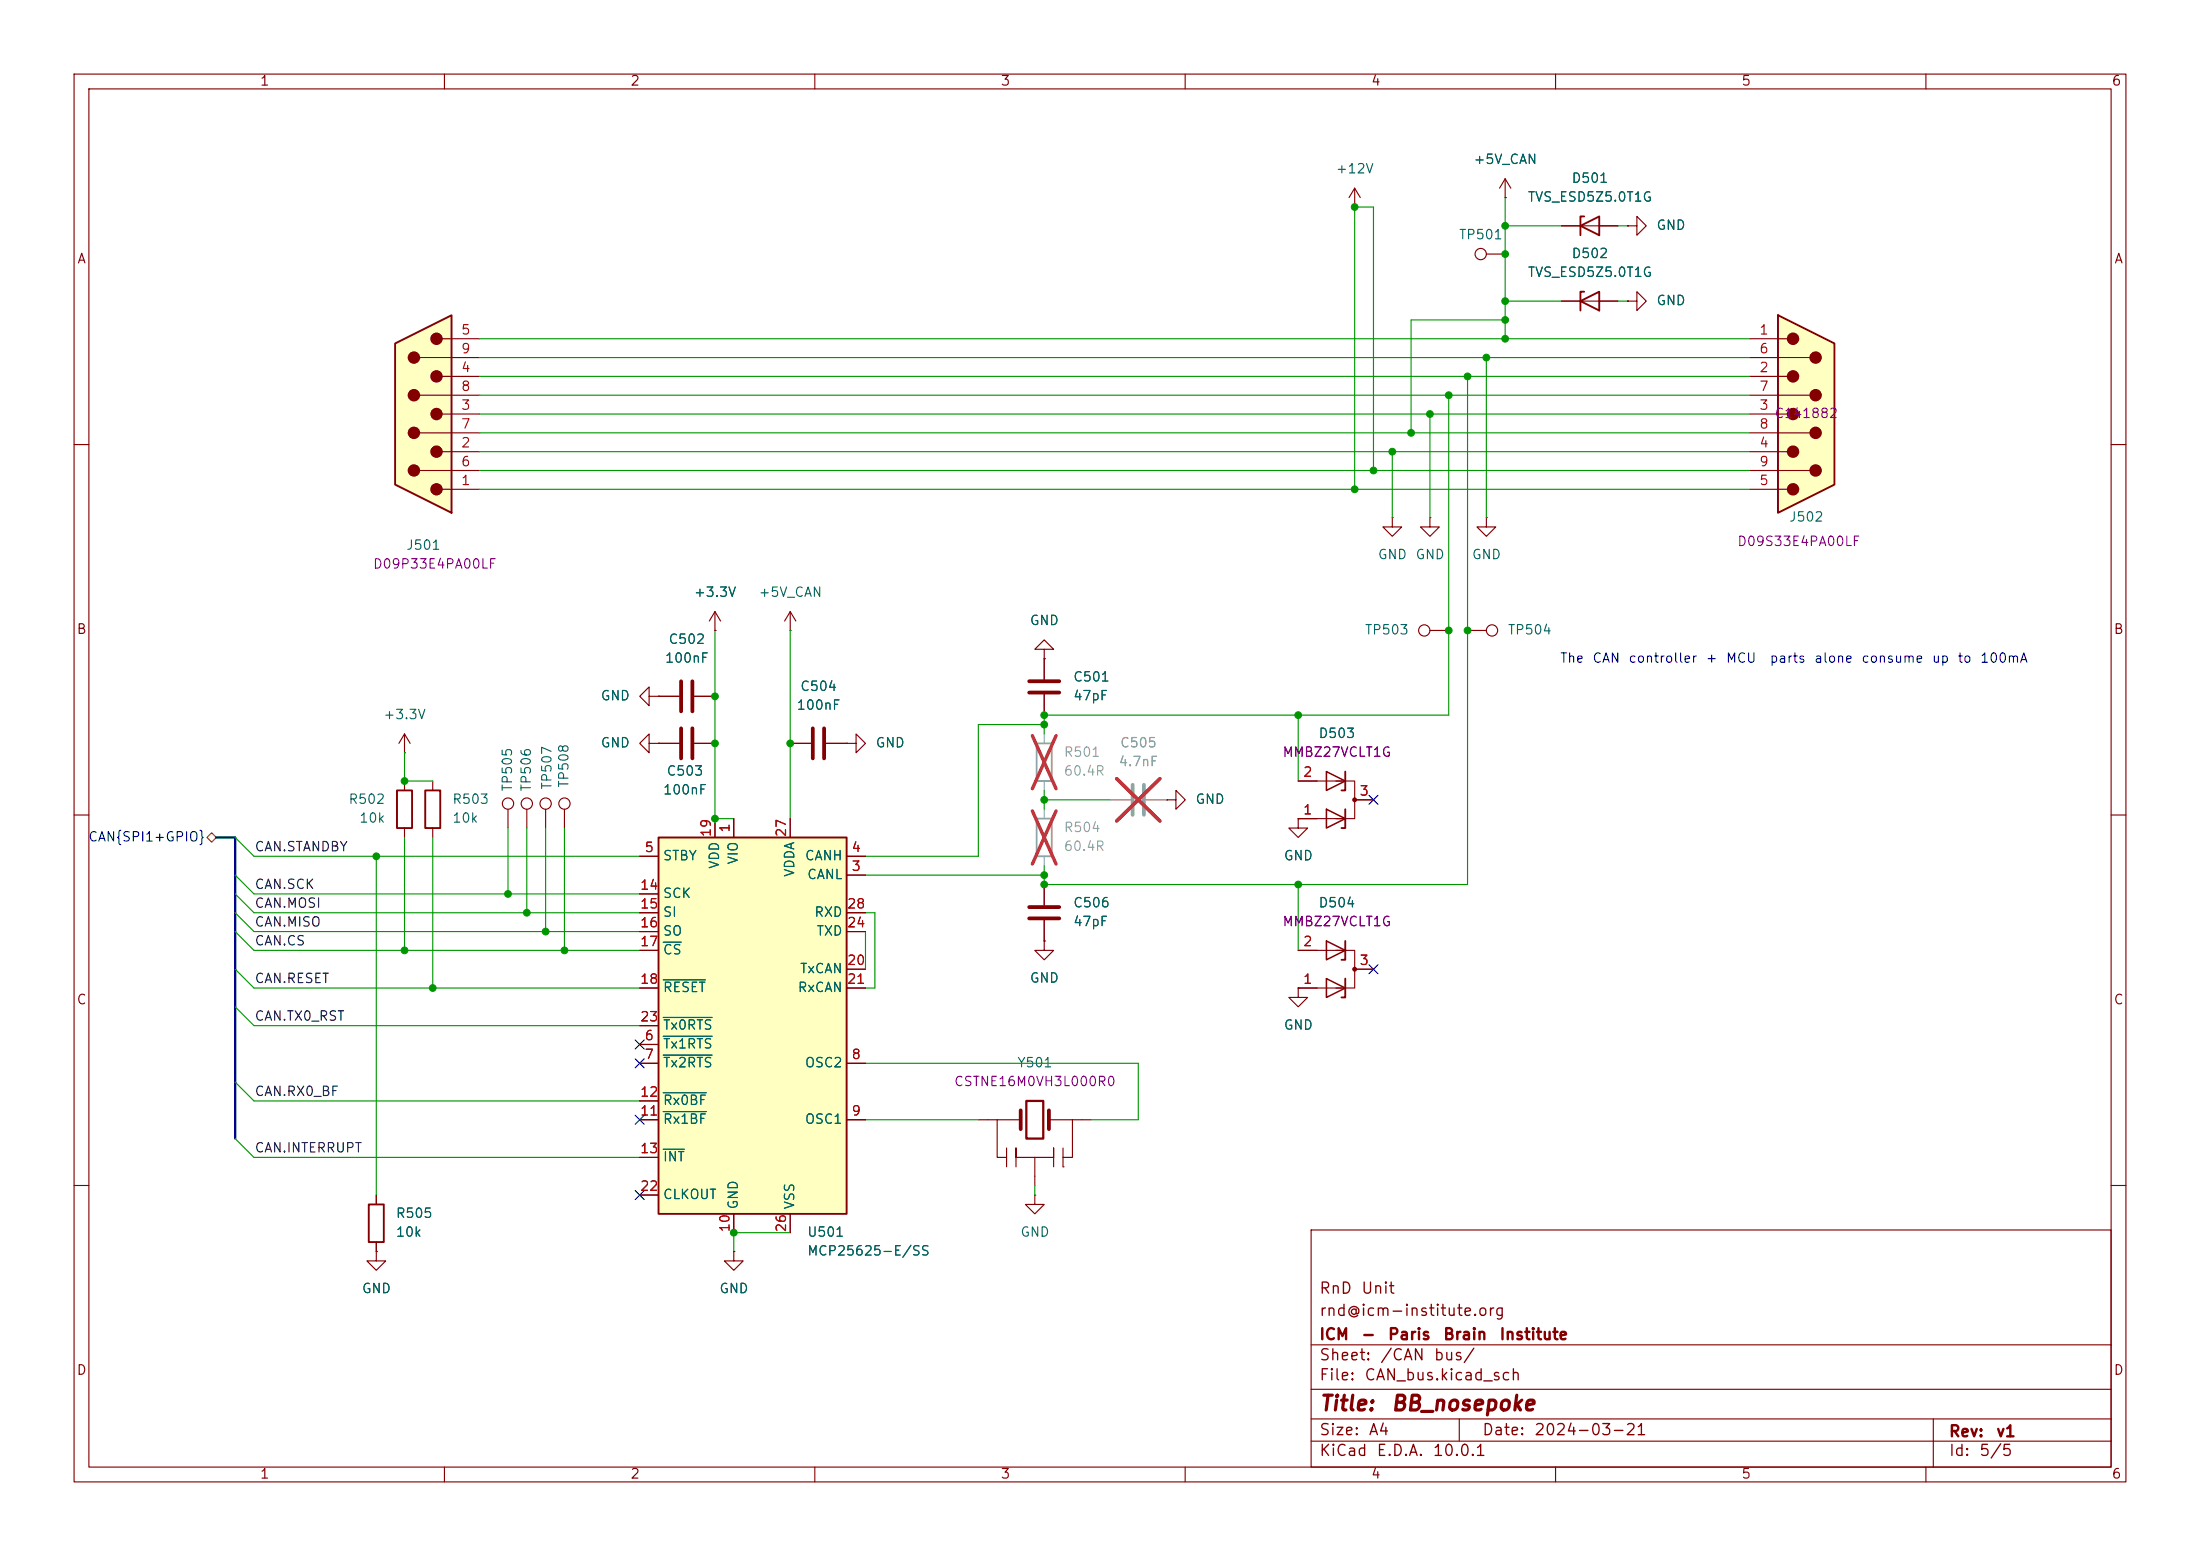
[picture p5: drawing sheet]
<svg xmlns="http://www.w3.org/2000/svg" width="297mm" height="210mm" viewBox="0 0 297 210" stroke-linecap="round" stroke-linejoin="round" font-family="sans-serif">
<g fill="none" stroke="#840000" stroke-width=".15">
<path d="M10 10h277v190h-277zM12 12h273v186h-273zM60 10v2M110 10v2M160 10v2M210 10v2M260 10v2M10 60h2M285 60h2M10 110h2M285 110h2M10 160h2"/>
<path d="M177 166h108v32h-108zM285 160h2M60 198v2M110 198v2M160 198v2M177 194.5h108M177 191.5h108M177 187.5h108M177 181.5h108M197 191.5v3M210 198v2M260 198v2"/>
<path d="M261 191.5v6.5"/>
</g>
<path d="M88.9 113h25.4v50.8h-25.4z" fill="#ffffc2"/>
<path d="M88.9 113h25.4v50.8h-25.4zM181.6 109.2v2.6h-.5M181.6 104.1v2.6h-.5M181.6 132.1v2.5h-.5M181.6 127v2.5h-.5M49.8 162.6h2v5h-2z" fill="none" stroke="#840000" stroke-width=".25"/>
<g fill="none" stroke="#840000" stroke-width=".15">
<path d="M188 69.9v1.2h1.2l-1.2 1.3-1.3-1.3h1.3M188 69.9h.1M193 69.9v1.2h1.3l-1.3 1.3-1.2-1.3h1.2M193 69.9h.1M54.6 99.1l-.8 1.2M54.6 99.1l.8 1.2M54.6 99.1v2.5M141 87.6h1.2l-1.2-1.2-1.3 1.2h1.3v1.3M141 88.9h.1M141 88.9v2.8M141 93.7v2.8M54.6 101.6h.1"/>
<path d="M86.4 115.6h2.5M96.5 110.5v2.5M99.1 110.5v2.5M106.7 110.5v2.5M106.7 100.3h2.8M111.5 100.3h2.8M114.3 100.3h1.3v-1.2l1.2 1.2-1.2 1.3v-1.3M114.3 100.3h.1M114.3 118.1h2.5M114.3 115.6h2.5M141 119.4v2.8M157.5 108h1.2v-1.3l1.3 1.3-1.3 1.2v-1.2"/>
<path d="M157.5 108h.1M175.3 110.5v1.3h1.2l-1.2 1.2-1.3-1.2h1.3M175.3 110.5h.1M175.3 110.5h6.3M175.3 105.4h6.3M180.3 105.4h2.6v5.1h-2.6M182.9 108h2.5M86.4 120.7h2.5M86.4 123.2h2.5M86.4 125.7h2.5M86.4 128.3h2.5M86.4 133.4h2.5"/>
<path d="M86.4 138.4h2.5M114.3 123.2h2.5M114.3 125.7h2.5M114.3 133.4h2.5M114.3 130.8h2.5M141 127v1.3h1.2l-1.2 1.2-1.3-1.2h1.3M141 127h.1M141 124.2v2.8M175.3 133.4v1.2h1.2l-1.2 1.3-1.3-1.3h1.3M175.3 133.4h.1M175.3 128.3h6.3M175.3 133.4h6.3"/>
<path d="M180.3 128.3h2.6v5.1h-2.6M182.9 130.8h2.5M86.4 141h2.5M86.4 143.5h2.5M86.4 151.1h2.5M86.4 148.6h2.5M86.4 156.2h2.5M114.3 143.5h2.5M114.3 151.1h2.5M132.1 151.1h5.7M134.6 151.1v5.1h1.3M135.9 154.9v2.6"/>
<path d="M139.7 156.2h-2.5v-1.3v2.6M139.7 156.2h2.5v-1.3v2.6M139.7 156.2v3.8M141.6 151.1h5.7M143.5 156.2h.1M143.5 157.5h.1M143.5 154.9v2.6M144.8 151.1v5.1h-1.3M50.8 168.9v1.3h1.3l-1.3 1.3-1.3-1.3h1.3M50.8 168.9h.1M50.8 161.3v1.3M50.8 167.6v1.3"/>
<path d="M86.4 161.3h2.5M99.1 163.8v2.6M106.7 163.8v2.6M139.7 161.3v1.3h1.3l-1.3 1.2-1.3-1.2h1.3M139.7 161.3h.1"/>
</g>
<path d="M89.5 139.9h6.6M89.5 127.2h2.5M89.5 132.2h5.7M89.5 137.3h6.6M89.5 142.4h6.6M89.5 150h5.9M89.5 147.5h5.9M89.5 155.1h2.9" fill="none" stroke="#006464" stroke-width=".15"/>
<g fill="#840000" stroke="#840000" stroke-width=".15">
<circle cx="182.9" cy="107.9" r=".25"/>
<circle cx="182.9" cy="130.8" r=".25"/>
</g>
<path d="M179.1 109.2l2.5 1.3-2.5 1.3zM179.1 104.1l2.5 1.3-2.5 1.3zM179.1 132.1l2.5 1.3-2.5 1.2zM179.1 127l2.5 1.3-2.5 1.2z" fill="none" stroke="#840000" stroke-width=".2"/>
<path d="M109.7 98.3v4.1M111.3 98.3v4.1M138.9 91.9h4.1M138.9 93.5h4.1M138.9 122.4h4.1M138.9 124h4.1M137.8 149.9v2.5M141.6 149.9v2.5" fill="none" stroke="#840000" stroke-width=".51"/>
<path d="M140 110.5h2v5.1h-2zM140 100.3h2v5.1h-2z" fill="none" stroke="#a1a1a1" stroke-width=".25"/>
<path d="M141 99.1v1.2M141 105.4v1.3M141 109.2v1.3M141 115.6v1.2M149.9 108h2.8M154.7 108h2.8" fill="none" stroke="#a1a1a1" stroke-width=".15"/>
<path d="M139.4 99.3l3.2 7.2M142.6 99.3l-3.2 7.2M139.4 109.4l3.2 7.2M142.6 109.4l-3.2 7.2M150.7 105.1l5.9 5.7M156.6 105.1l-5.9 5.7" fill="none" stroke="#e12e31" stroke-width=".46"/>
<path d="M152.9 105.9v4.1M154.4 105.9v4.1" fill="none" stroke="#a1a1a1" stroke-width=".51"/>
<path d="M138.6 148.6h2.2v5.1h-2.2z" fill="none" stroke="#840000" stroke-width=".3"/>
<path d="M240 42.5l7.6 3.9v19l-7.6 3.8z" fill="#ffffc2"/>
<g fill="none" stroke="#840000" stroke-width=".15">
<path d="M236.2 58.4h8.1M236.2 55.9h5.1M236.2 53.3h8.1M236.2 50.8h5.1M236.2 48.3h8.1M236.2 45.7h5.1M236.2 66h5.1M236.2 63.5h8.1M236.2 61h5.1M68.6 109.2v2.6M71.1 109.2v2.6M73.7 109.2v2.6"/>
<path d="M76.2 109.2v2.6"/>
<circle cx="68.6" cy="108.5" r=".76"/>
<circle cx="71.1" cy="108.5" r=".76"/>
<circle cx="73.7" cy="108.5" r=".76"/>
<circle cx="76.2" cy="108.5" r=".76"/>
</g>
<path d="M240 42.5l7.6 3.9v19l-7.6 3.8z" fill="none" stroke="#840000" stroke-width=".25"/>
<g fill="#840000" stroke="#840000" stroke-width=".15">
<circle cx="242.1" cy="66" r=".76"/>
<circle cx="242.1" cy="61" r=".76"/>
<circle cx="242.1" cy="55.9" r=".76"/>
<circle cx="242.1" cy="50.8" r=".76"/>
<circle cx="242.1" cy="45.7" r=".76"/>
<circle cx="245.1" cy="63.5" r=".76"/>
<circle cx="245.1" cy="58.4" r=".76"/>
<circle cx="245.1" cy="53.3" r=".76"/>
<circle cx="245.1" cy="48.3" r=".76"/>
</g>
<path d="M53.3 46.4l7.7-3.9v26.7l-7.7-3.8z" fill="#ffffc2"/>
<g fill="none" stroke="#840000" stroke-width=".15">
<path d="M182.9 27.9h.1M182.9 25.4l-.8 1.3M182.9 25.4l.7 1.3M182.9 25.4v2.5M200.7 34.3h2.5M203.2 26.7h.1M203.2 24.1l-.8 1.3M203.2 24.1l.8 1.3M203.2 24.1v2.6M210.8 30.5h7.6M219.7 30.5h1.3v-1.3l1.2 1.3-1.2 1.3v-1.3M219.7 30.5h.1"/>
<path d="M56.6 48.3h8.2M56.6 53.3h8.2M56.6 58.4h8.2M59.7 45.7h5.1M59.7 50.8h5.1M59.7 55.9h5.1M210.8 40.6h7.6M219.7 40.6h1.3v-1.2l1.2 1.2-1.2 1.3v-1.3M219.7 40.6h.1M56.6 63.5h8.2M59.7 61h5.1M59.7 66h5.1"/>
<path d="M200.7 69.9v1.2h1.2l-1.2 1.3-1.3-1.3h1.3M200.7 69.9h.1M87.6 94v-1.3l-1.2 1.3 1.2 1.3v-1.3h1.3M88.9 94h.1M88.9 94h2.8M93.7 94h2.8M96.5 85.1h.1M96.5 82.6l-.7 1.2M96.5 82.6l.8 1.2M96.5 82.6v2.5M106.7 85.1h.1M106.7 82.6l-.8 1.2"/>
<path d="M106.7 82.6l.7 1.2M106.7 82.6v2.5M141 88.9h.1M141 88.9v2.8M141 93.7v2.8M193 85.1h2.6M198.1 85.1h2.6M54.6 105.4v1.3M54.6 111.8v1.2M58.4 105.4v1.3M58.4 111.8v1.2M86.4 115.6h2.5"/>
<path d="M87.6 100.3v-1.2l-1.2 1.2 1.2 1.3v-1.3h1.3M88.9 100.3h.1M88.9 100.3h2.8M93.7 100.3h2.8M96.5 110.5v2.5M99.1 110.5v2.5M106.7 100.3h2.8M106.7 110.5v2.5M111.5 100.3h2.8M114.3 100.3h.1M114.3 118.1h2.5M114.3 115.6h2.5"/>
<path d="M141 119.4v2.8M157.5 108h.1M175.3 110.5h.1M175.3 110.5h2.5M175.3 105.4h2.5M182.9 108h2.5M86.4 133.4h2.5M86.4 128.3h2.5M86.4 120.7h2.5M86.4 123.2h2.5M86.4 125.7h2.5M86.4 138.4h2.5"/>
<path d="M114.3 133.4h2.5M114.3 130.8h2.5M114.3 123.2h2.5M114.3 125.7h2.5M141 127h.1M141 124.2v2.8M175.3 133.4h.1M175.3 133.4h2.5M175.3 128.3h2.5M182.9 130.8h2.5M86.4 141h2.5M86.4 143.5h2.5"/>
<path d="M86.4 151.1h2.5M86.4 148.6h2.5M86.4 156.2h2.5M114.3 143.5h2.5M114.3 151.1h2.5M50.8 168.9h.1M50.8 161.3v1.3M50.8 167.6v1.3M86.4 161.3h2.5M99.1 168.9v1.3h1.2l-1.2 1.3-1.3-1.3h1.3M99.1 168.9h.1M99.1 163.8v2.6"/>
<path d="M106.7 163.8v2.6"/>
<circle cx="199.9" cy="34.3" r=".76"/>
<circle cx="192.3" cy="85.1" r=".76"/>
<circle cx="201.4" cy="85.1" r=".76"/>
</g>
<path d="M213.4 30.5l2.5-1.3v2.6zM213.9 29.2h-.5v2.6M213.9 39.4h-.5v2.5M53.3 46.4l7.7-3.9v26.7l-7.7-3.8zM213.4 40.6l2.5-1.2v2.5zM53.6 106.7h2v5.1h-2zM57.4 106.7h2v5.1h-2z" fill="none" stroke="#840000" stroke-width=".25"/>
<g fill="#840000" stroke="#840000" stroke-width=".15">
<circle cx="58.9" cy="45.7" r=".76"/>
<circle cx="58.9" cy="50.8" r=".76"/>
<circle cx="58.9" cy="55.9" r=".76"/>
<circle cx="58.9" cy="61" r=".76"/>
<circle cx="58.9" cy="66" r=".76"/>
<circle cx="55.9" cy="48.3" r=".76"/>
<circle cx="55.9" cy="53.3" r=".76"/>
<circle cx="55.9" cy="58.4" r=".76"/>
<circle cx="55.9" cy="63.5" r=".76"/>
</g>
<path d="M91.9 91.9v4.1M91.9 98.3v4.1M93.5 91.9v4.1M93.5 98.3v4.1" fill="none" stroke="#840000" stroke-width=".51"/>
<path d="M27.9 113l.7-.6 .6 .6-.6 .7z" fill="none" stroke="#725600" stroke-width=".15"/>
<path d="M29.2 113h2.5v40.7" fill="none" stroke="#000084" stroke-width=".3"/>
<g fill="none" stroke="#009600" stroke-width=".15">
<path d="M203.2 30.5h7.6M203.2 26.7v19M218.4 30.5h1.3M64.8 58.4h171.4M64.8 55.9h171.4M64.8 50.8h171.4M64.8 45.7h171.4M64.8 53.3h171.4M64.8 48.3h171.4M193 55.9v14M195.6 53.3v43.2h-54.6v2.6M198.1 50.8v68.6h-57.1v-2.6"/>
<path d="M200.7 48.3v21.6M203.2 43.2h-12.7v15.2M203.2 40.6h7.6M218.4 40.6h1.3M64.8 61h171.4M64.8 63.5h171.4M64.8 66h171.4M185.4 63.5v-35.6h-2.5v38.1M188 61v8.9M96.5 85.1v25.4h2.6M106.7 85.1v25.4M141 97.8h-8.9v17.8h-15.3"/>
<path d="M175.3 96.5v8.9M31.7 118.1l2.6 2.6h52.1M31.7 113l2.6 2.6h52.1M50.8 115.6v45.7M54.6 101.6v3.8h3.8M54.6 113v15.3M58.4 113v20.4M68.6 111.8v8.9M71.1 111.8v11.4M73.7 111.8v13.9M76.2 111.8v16.5M116.8 118.1h24.2"/>
<path d="M141 108h8.9M141 106.7v2.5M175.3 119.4v8.9M31.7 130.8l2.6 2.6h52.1M31.7 120.7l2.6 2.5h52.1M31.7 125.7l2.6 2.6h52.1M31.7 123.2l2.6 2.5h52.1M31.7 135.9l2.6 2.5h52.1M116.8 123.2h1.3v10.2h-1.3M116.8 125.7v5.1M31.7 146.1l2.6 2.5h52.1M31.7 153.7l2.6 2.5h52.1"/>
<path d="M116.8 151.1h15.3M116.8 143.5h36.9v7.6h-6.4M106.7 166.4h-7.6v2.5M139.7 160v1.3"/>
</g>
<path d="M184.8 107.3l1.2 1.3M186 107.3l-1.2 1.3M184.8 130.2l1.2 1.2M186 130.2l-1.2 1.2M85.8 150.5l1.2 1.2M85.8 140.4l1.2 1.2M85.8 142.9l1.2 1.2M87 150.5l-1.2 1.2M87 140.4l-1.2 1.2M87 142.9l-1.2 1.2M85.8 160.7l1.2 1.2M87 160.7l-1.2 1.2" fill="none" stroke="#000084" stroke-width=".15"/>
<path d="M149.9 108h2.8M154.7 108h2.8" fill="none" stroke="#a1a1a1" stroke-width=".15"/>
<path d="M150.7 105.1l5.9 5.7M156.6 105.1l-5.9 5.7" fill="none" stroke="#e12e31" stroke-width=".46"/>
<path d="M89.5 139.9h6.6M89.5 127.2h2.5M89.5 132.2h5.7M89.5 137.3h6.6M89.5 142.4h6.6M89.5 150h5.9M89.5 147.5h5.9M89.5 155.1h2.9" fill="none" stroke="#006464" stroke-width=".15"/>
<g fill="#009600" stroke="#009600" stroke-width=".14">
<circle cx="175.3" cy="96.5" r=".46"/>
<circle cx="190.5" cy="58.4" r=".46"/>
<circle cx="182.9" cy="66" r=".46"/>
<circle cx="188" cy="61" r=".46"/>
<circle cx="185.4" cy="63.5" r=".46"/>
<circle cx="175.3" cy="119.4" r=".46"/>
<circle cx="141" cy="97.8" r=".46"/>
<circle cx="141" cy="108" r=".46"/>
<circle cx="141" cy="96.5" r=".46"/>
<circle cx="141" cy="119.4" r=".46"/>
<circle cx="141" cy="118.1" r=".46"/>
<circle cx="195.6" cy="85.1" r=".46"/>
<circle cx="54.6" cy="128.3" r=".46"/>
<circle cx="73.7" cy="125.7" r=".46"/>
<circle cx="76.2" cy="128.3" r=".46"/>
<circle cx="99.1" cy="166.4" r=".46"/>
<circle cx="58.4" cy="133.4" r=".46"/>
<circle cx="96.5" cy="110.5" r=".46"/>
<circle cx="71.1" cy="123.2" r=".46"/>
<circle cx="68.6" cy="120.7" r=".46"/>
<circle cx="50.8" cy="115.6" r=".46"/>
<circle cx="54.6" cy="105.4" r=".46"/>
<circle cx="203.2" cy="40.6" r=".46"/>
<circle cx="203.2" cy="43.2" r=".46"/>
<circle cx="203.2" cy="45.7" r=".46"/>
<circle cx="195.6" cy="53.3" r=".46"/>
<circle cx="200.7" cy="48.3" r=".46"/>
<circle cx="198.1" cy="50.8" r=".46"/>
<circle cx="182.9" cy="27.9" r=".46"/>
<circle cx="193" cy="55.9" r=".46"/>
<circle cx="203.2" cy="30.5" r=".46"/>
<circle cx="203.2" cy="34.3" r=".46"/>
<circle cx="198.1" cy="85.1" r=".46"/>
<circle cx="106.7" cy="100.3" r=".46"/>
<circle cx="96.5" cy="100.3" r=".46"/>
<circle cx="96.5" cy="94" r=".46"/>
</g>
<g font-size="2" fill="#840000">
<text x="178" y="190.9">Title:</text>
<text x="187.7" y="190.9">BB_nosepoke</text>
</g>
<g font-size="1.5" fill="#840000">
<text x="178" y="178">rnd@icm-institute.org</text>
<text x="178" y="175">RnD</text>
<text x="183.7" y="175">Unit</text>
<text x="178" y="184">Sheet:</text>
<text x="178" y="181.2">ICM</text>
<text x="183.7" y="181.2">-</text>
<text x="186.2" y="184">/CAN</text>
<text x="187.3" y="181.2">Paris</text>
<text x="193.5" y="184">bus/</text>
<text x="194.7" y="181.2">Brain</text>
<text x="202.3" y="181.2">Institute</text>
<text x="178" y="186.7">File:</text>
<text x="184.1" y="186.7">CAN_bus.kicad_sch</text>
<text x="178" y="196.9">KiCad</text>
<text x="178" y="194.1">Size:</text>
<text x="184.7" y="194.1">A4</text>
<text x="185.7" y="196.9">E.D.A.</text>
<text x="193.3" y="196.9">10.0.1</text>
<text x="200" y="194.1">Date:</text>
<text x="207" y="194.1">2024-03-21</text>
<text x="263" y="194.3">Rev:</text>
<text x="263" y="196.9">Id:</text>
<text x="267.1" y="196.9">5/5</text>
<text x="269.4" y="194.3">v1</text>
</g>
<g font-size="1.3" fill="#840000">
<text x="35" y="11.9">1</text>
<text x="85" y="11.9">2</text>
<text x="135" y="11.9">3</text>
<text x="185" y="11.9">4</text>
<text x="235" y="11.9">5</text>
<text x="285" y="11.9">6</text>
<text x="10.3" y="35.9">A</text>
<text x="285.3" y="35.9">A</text>
<text x="10.3" y="85.9">B</text>
<text x="285.3" y="85.9">B</text>
<text x="10.3" y="135.9">C</text>
<text x="285.3" y="135.9">C</text>
<text x="10.3" y="185.9">D</text>
<text x="285.3" y="185.9">D</text>
<text x="35" y="199.9">1</text>
<text x="85" y="199.9">2</text>
<text x="135" y="199.9">3</text>
<text x="185" y="199.9">4</text>
<text x="235" y="199.9">5</text>
<text x="285" y="199.9">6</text>
</g>
<g font-size="1.3" fill="#006464">
<text x="180.2" y="23.7">+12V</text>
<text x="198.8" y="22.5">+5V_CAN</text>
<text x="206.2" y="27.5">TVS_ESD5Z5.0T1G</text>
<text x="212.1" y="25">D501</text>
<text x="196.9" y="32.6">TP501</text>
<text x="212.1" y="35.2">D502</text>
<text x="223.5" y="31.3">GND</text>
<text x="206.2" y="37.7">TVS_ESD5Z5.0T1G</text>
<text x="223.5" y="41.5">GND</text>
<text x="241.4" y="70.7">J502</text>
<text x="54.8" y="74.5">J501</text>
<text x="185.9" y="75.8">GND</text>
<text x="191" y="75.8">GND</text>
<text x="198.6" y="75.8">GND</text>
<text x="93.6" y="80.9">+3.3V</text>
<text x="102.3" y="80.9">+5V_CAN</text>
<text x="89.7" y="89.8">100nF</text>
<text x="90.2" y="87.2">C502</text>
<text x="138.9" y="84.7">GND</text>
<text x="184.2" y="86">TP503</text>
<text x="203.5" y="86">TP504</text>
<text x="81" y="94.8">GND</text>
<text x="107.9" y="93.6">C504</text>
<text x="144.8" y="92.3">C501</text>
<text x="144.8" y="94.8">47pF</text>
<text x="51.7" y="97.4">+3.3V</text>
<text x="81" y="101.2">GND</text>
<text x="107.5" y="96.1">100nF</text>
<text x="118.1" y="101.2">GND</text>
<text x="177.9" y="99.9">D503</text>
<text x="69.4" y="106.9" transform="rotate(-90 69.4 106.9)">TP505</text>
<text x="72" y="106.9" transform="rotate(-90 72 106.9)">TP506</text>
<text x="74.8" y="106.7" transform="rotate(-90 74.8 106.7)">TP507</text>
<text x="77.1" y="106.4" transform="rotate(-90 77.1 106.4)">TP508</text>
<text x="89.4" y="107.5">100nF</text>
<text x="89.9" y="105">C503</text>
<text x="47" y="108.8">R502</text>
<text x="48.4" y="111.4">10k</text>
<text x="61" y="108.8">R503</text>
<text x="61" y="111.4">10k</text>
<text x="161.3" y="108.8">GND</text>
<text x="89.4" y="116.4">STBY</text>
<text x="97.4" y="117.4" transform="rotate(-90 97.4 117.4)">VDD</text>
<text x="99.9" y="116.8" transform="rotate(-90 99.9 116.8)">VIO</text>
<text x="107.5" y="118.5" transform="rotate(-90 107.5 118.5)">VDDA</text>
<text x="108.6" y="116.4">CANH</text>
<text x="108.9" y="119">CANL</text>
<text x="173.2" y="116.4">GND</text>
<text x="89.4" y="121.5">SCK</text>
<text x="89.4" y="124.1">SI</text>
<text x="109.8" y="124.1">RXD</text>
<text x="144.8" y="122.8">C506</text>
<text x="144.8" y="125.3">47pF</text>
<text x="177.9" y="122.8">D504</text>
<text x="89.4" y="126.6">SO</text>
<text x="89.4" y="129.1">CS</text>
<text x="107.9" y="131.7">TxCAN</text>
<text x="110.1" y="126.6">TXD</text>
<text x="89.4" y="134.2">RESET</text>
<text x="107.6" y="134.2">RxCAN</text>
<text x="138.9" y="132.9">GND</text>
<text x="89.4" y="141.8">Tx1RTS</text>
<text x="89.4" y="139.3">Tx0RTS</text>
<text x="173.2" y="139.3">GND</text>
<text x="89.4" y="144.4">Tx2RTS</text>
<text x="89.4" y="149.5">Rx0BF</text>
<text x="108.6" y="144.4">OSC2</text>
<text x="137.2" y="144.4">Y501</text>
<text x="89.4" y="152">Rx1BF</text>
<text x="108.6" y="152">OSC1</text>
<text x="89.4" y="157.1">INT</text>
<text x="53.3" y="164.7">R505</text>
<text x="53.3" y="167.2">10k</text>
<text x="89.4" y="162.2">CLKOUT</text>
<text x="99.9" y="163.3" transform="rotate(-90 99.9 163.3)">GND</text>
<text x="107.5" y="163.3" transform="rotate(-90 107.5 163.3)">VSS</text>
<text x="108.9" y="167.2">U501</text>
<text x="137.7" y="167.2">GND</text>
<text x="108.9" y="169.8">MCP25625-E/SS</text>
<text x="48.8" y="174.9">GND</text>
<text x="97" y="174.9">GND</text>
</g>
<g font-size="1.3" fill="#a90000">
<text x="62.2" y="45.5">5</text>
<text x="237.4" y="45.5">1</text>
<text x="62.2" y="50.5">4</text>
<text x="62.2" y="53.1">8</text>
<text x="62.2" y="48">9</text>
<text x="237.4" y="50.5">2</text>
<text x="237.4" y="48">6</text>
<text x="237.4" y="53.1">7</text>
<text x="62.2" y="55.6">3</text>
<text x="62.2" y="58.2">7</text>
<text x="237.4" y="55.6">3</text>
<text x="237.4" y="58.2">8</text>
<text x="62.2" y="65.8">1</text>
<text x="62.2" y="60.7">2</text>
<text x="62.2" y="63.2">6</text>
<text x="237.4" y="60.7">4</text>
<text x="237.4" y="65.8">5</text>
<text x="237.4" y="63.2">9</text>
<text x="175.8" y="105.2">2</text>
<text x="183.4" y="107.7">3</text>
<text x="96.3" y="113.1" transform="rotate(-90 96.3 113.1)">19</text>
<text x="98.8" y="112.5" transform="rotate(-90 98.8 112.5)">1</text>
<text x="106.4" y="113.1" transform="rotate(-90 106.4 113.1)">27</text>
<text x="175.8" y="110.2">1</text>
<text x="86.9" y="115.3">5</text>
<text x="114.9" y="117.9">3</text>
<text x="114.9" y="115.3">4</text>
<text x="86.3" y="120.4">14</text>
<text x="86.3" y="122.9">15</text>
<text x="86.3" y="125.5">16</text>
<text x="114.3" y="125.5">24</text>
<text x="114.3" y="122.9">28</text>
<text x="86.3" y="128">17</text>
<text x="114.3" y="130.6">20</text>
<text x="175.8" y="128">2</text>
<text x="183.4" y="130.6">3</text>
<text x="86.3" y="133.1">18</text>
<text x="114.3" y="133.1">21</text>
<text x="175.8" y="133.1">1</text>
<text x="86.3" y="138.2">23</text>
<text x="86.9" y="140.7">6</text>
<text x="86.9" y="143.3">7</text>
<text x="114.9" y="143.3">8</text>
<text x="86.3" y="148.3">12</text>
<text x="86.3" y="150.9">11</text>
<text x="86.3" y="156">13</text>
<text x="114.9" y="150.9">9</text>
<text x="86.3" y="161">22</text>
<text x="98.8" y="166.4" transform="rotate(-90 98.8 166.4)">10</text>
<text x="106.4" y="166.4" transform="rotate(-90 106.4 166.4)">26</text>
</g>
<g font-size="1.3" fill="#840084">
<text x="239.5" y="56.7">C141882</text>
<text x="50.3" y="77.1">D09P33E4PA00LF</text>
<text x="234.4" y="74">D09S33E4PA00LF</text>
<text x="173" y="102.5">MMBZ27VCLT1G</text>
<text x="173" y="125.3">MMBZ27VCLT1G</text>
<text x="128.7" y="146.9">CSTNE16M0VH3L000R0</text>
</g>
<g font-size="1.3" fill="#0000c2">
<text x="210.5" y="89.8">The</text>
<text x="214.9" y="89.8">CAN</text>
<text x="219.7" y="89.8">controller</text>
<text x="230.2" y="89.8">+</text>
<text x="232.9" y="89.8">MCU</text>
<text x="238.8" y="89.8">parts</text>
<text x="244.8" y="89.8">alone</text>
<text x="251.2" y="89.8">consume</text>
<text x="260.7" y="89.8">up</text>
<text x="264.2" y="89.8">to</text>
<text x="267.2" y="89.8">100mA</text>
</g>
<g font-size="1.3" fill="#989898">
<text x="151.1" y="101.2">C505</text>
<text x="143.5" y="102.5">R501</text>
<text x="143.5" y="105">60.4R</text>
<text x="150.9" y="103.7">4.7nF</text>
<text x="143.5" y="112.6">R504</text>
<text x="143.5" y="115.2">60.4R</text>
</g>
<text font-size="1.3" fill="#000084" x="11.8" y="113.9">CAN{SPI1+GPIO}</text>
<g font-size="1.3" fill="#0f0f0f">
<text x="34.3" y="115.2">CAN.STANDBY</text>
<text x="34.3" y="120.3">CAN.SCK</text>
<text x="34.3" y="122.8">CAN.MOSI</text>
<text x="34.3" y="125.4">CAN.MISO</text>
<text x="34.3" y="127.9">CAN.CS</text>
<text x="34.3" y="133">CAN.RESET</text>
<text x="34.3" y="138.1">CAN.TX0_RST</text>
<text x="34.3" y="148.2">CAN.RX0_BF</text>
<text x="34.3" y="155.9">CAN.INTERRUPT</text>
</g>
</svg>
